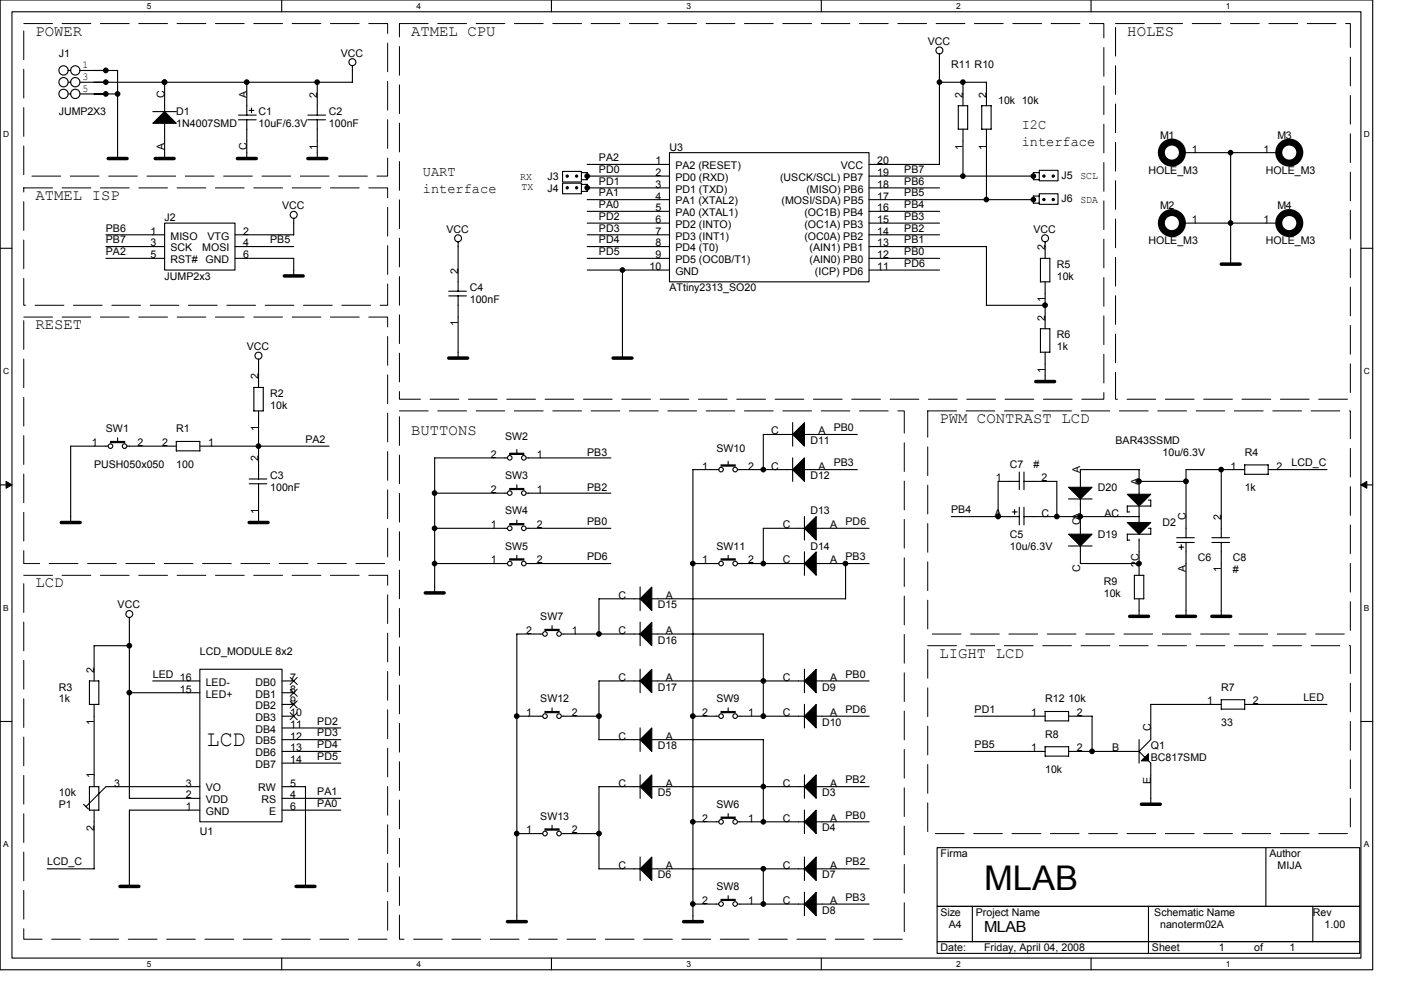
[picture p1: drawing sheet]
<svg xmlns="http://www.w3.org/2000/svg" width="297mm" height="210mm" viewBox="0 0 297 210" stroke-linecap="round" stroke-linejoin="round" font-family="sans-serif">
<path d="M0 0h291v205.6h-291zM2.5 2.5h286v200.6h-286z" fill="none" stroke="#000" stroke-width=".23"/>
<g fill="#fff">
<path d="M31.1 .3h1v1.9h-1z"/>
<path d="M31.1 203.4h1v2h-1z"/>
</g>
<path d="M59.7 0v2.5M59.7 203.1v2.5" fill="none" stroke="#000" stroke-width=".23"/>
<g fill="#fff">
<path d="M88.3 .3h1v1.9h-1z"/>
<path d="M88.3 203.4h1v2h-1z"/>
</g>
<path d="M116.9 0v2.5M116.9 203.1v2.5" fill="none" stroke="#000" stroke-width=".23"/>
<g fill="#fff">
<path d="M145.5 .3h1v1.9h-1z"/>
<path d="M145.5 203.4h1v2h-1z"/>
</g>
<path d="M174.1 0v2.5M174.1 203.1v2.5" fill="none" stroke="#000" stroke-width=".23"/>
<g fill="#fff">
<path d="M202.7 .3h1v1.9h-1z"/>
<path d="M202.7 203.4h1v2h-1z"/>
</g>
<path d="M231.3 0v2.5M231.3 203.1v2.5" fill="none" stroke="#000" stroke-width=".23"/>
<g fill="#fff">
<path d="M259.9 .3h1v1.9h-1z"/>
<path d="M259.9 203.4h1v2h-1z"/>
<path d="M.7 27.6h1.3v1.9h-1.3z"/>
<path d="M289.2 27.6h1.3v1.9h-1.3z"/>
<path d="M.7 77.7h1.3v2h-1.3z"/>
<path d="M289.2 77.7h1.3v2h-1.3z"/>
</g>
<path d="M0 52.6h2.5M288.5 52.6h2.5" fill="none" stroke="#000" stroke-width=".23"/>
<g fill="#fff">
<path d="M.7 127.9h1.2v2h-1.2z"/>
<path d="M289.2 127.9h1.2v2h-1.2z"/>
</g>
<path d="M0 102.8h2.5M288.5 102.8h2.5" fill="none" stroke="#000" stroke-width=".23"/>
<path d="M1.3 102.1l1.2 .7-1.2 .7zM288.5 102.8l1.3-.7v1.4z" fill="#000" stroke="#000" stroke-width=".21"/>
<g fill="#fff">
<path d="M.7 178h1.2v2h-1.2z"/>
<path d="M289.2 178h1.2v2h-1.2z"/>
</g>
<g fill="none" stroke="#000" stroke-width=".23">
<path d="M14.5 14.9h.5M14.5 17.4h.5M14.5 19.9h.5M17 14.9h8M17 19.9h8M24.9 14.9v18.7M34.9 17.4v6.3M52.3 17.4v7M67.3 17.4v7M74.7 13.9v3.6l-57.7-.1M199.2 11.5v23.4h-14.9M199.2 17.4h10l-.1 5"/>
<path d="M204.2 17.4v5M32.4 23.7h5M34.9 26.1v7.5M50.6 24.4h3.7M50.6 25.4h3.7M52.3 25.4v8.2M52.8 23.4h1M53.3 22.9v1M65.3 24.4h3.7M65.3 25.4h3.7M67.3 25.4v8.2M119.3 36.3h4v2.3h-4z"/>
<path d="M119.3 38.8h4v2.3h-4zM123.3 36.6h1.2v1.5h-1.2M123.3 39.1h1.2v1.5h-1.2M124.5 39.8h17.4M124.5 37.3h.1M124.5 39.8h.1M124.5 34.9h17.4M124.5 37.3h17.4M141.9 32.4h42.4v27.4h-42.4zM184.3 37.3h34.8M184.3 39.8h14.9M204.2 27.4v10"/>
<path d="M205.2 22.4v5h-2v-5h2M209.1 27.4v15M210.1 22.4v5h-2v-5h2M219.1 37.3h.1M220.3 36.1h4v2.2h-4zM220.4 36.6h-1.3v1.5h1.3M250.7 32.4h20.4M260.9 32.4v23.6M22.5 49.8h12.4M22.5 52.3h12.4M22.5 54.8h12.4M34.9 47.3h14.9v10h-14.9z"/>
<path d="M49.8 54.8h12.5v3.7M49.8 49.8h12.5M49.8 52.3h12.5M62.3 46.3v3.5M97.1 51.3v10.4M124.5 49.8h17.4M124.5 52.3h17.4M124.5 54.8h17.4M124.5 47.3h17.4M124.5 42.3h17.4M124.5 44.8h17.4M124.5 57.3h17.4"/>
<path d="M132 57.3v18.6M184.3 49.8h14.9M184.3 52.3h24.9l-.1 12.4M184.3 54.8h14.9M184.3 47.3h14.9M184.3 42.3h34.8M184.3 44.8h14.9M184.3 57.3h14.9M219.1 42.3h.1M220.3 41.1h4v2.2h-4zM220.4 41.6h-1.3v1.5h1.3M220.6 54.8h2v5h-2"/>
<path d="M220.6 54.8v5M221.6 51.3v3.5M221.6 59.8v9.9M250.7 47.3h20.4M54.8 76.2v5.9M95.1 62.7h3.8M95.1 61.7h3.8M97.1 62.7v13.2M209.1 64.7h12.5M220.6 69.7h2v5h-2M220.6 69.7v5M221.6 74.7v6.2"/>
<path d="M22.9 94.6h-7.9v16.2M24.9 92.8v.8M26.9 94.6h10.5M37.4 95.6v-2h5v2M37.4 95.6h5M42.4 94.6h27.4M54.8 87.1v14.5M55.8 82.1v5h-2v-5h2M107.6 97.1h-15.4v28.6M109.6 95.3v.8M111.6 97.1h17.9M152.4 99.6h-5.5v95.8"/>
<path d="M154.4 97.8v.8M156.4 99.6h11.7M168.1 89.6v5M168.1 97.1v5M168.1 92.1h-6.3v7.5M170.5 99.6h11.3M170.5 92.1h11.3M241.5 99.6v5.2M241.5 99.6h-12.4v3.7M258.9 99.6v14.4M263.9 98.6h5M263.9 99.6h-12.4v14.4"/>
<path d="M263.9 98.6v2h5v-2M268.9 99.6h12.4M52.8 102.6h3.8M52.8 101.6h3.8M54.8 102.6v8.2M92.2 104.6h15.4M92.2 112h15.4M92.2 119.5h15.4M109.6 102.8v.8M109.6 110.3v.7M109.6 117.7v.8M111.6 104.6h17.9"/>
<path d="M111.6 112h17.9M111.6 119.5h17.9M146.9 119.5h5.5M154.4 117.7v.8M156.4 119.5h14.2M170.6 112h-8.8v7.5M170.6 109.5v5M170.6 117v5M173 112h11.3M173 119.5h11.3M179.3 119.5v7.5M201.7 109.5h14.4"/>
<path d="M214.6 108.5h1M215.1 108v1.1M216.1 100.1v3.7M216.1 107.5v3.8M216.1 102.1h-4.5v7.5M217.1 102.1h7M217.1 100.1v3.7M217.1 107.5v3.8M217.1 109.5h24.4M224.1 102.1v7.5M226.5 105.8h5M226.5 115.8h5"/>
<path d="M229.1 105.8v7.5M229.1 115.8v3.7h12.4M239 113.2v1.3h.5M241.5 107.3v3.5M241.5 114.3v7.7M241.5 102.1h10M243.5 106h.5M243.5 112h.5v1.3h-5M244 106v1.3h-5v1.3l.5-.1M249.5 115h3.7M249.5 114h3.7M250 116h1"/>
<path d="M250.5 115.5v1M251.5 115v15.7M256.9 115h3.8M256.9 114h3.8M258.9 115v15.7M27.4 130.9v38.4M27.4 136.9h-7.4v7.5M115.1 134.4h-5.5v61M117 132.7v.7M119 134.4h16.7M135.7 124.4v5.1M135.7 131.9v5"/>
<path d="M135.7 127h-8.7v7.5M138.2 127h41.1M138.2 134.4h23.7M161.8 134.4v17.5M240.5 122h2v5h-2M240.5 122v5M241.5 127v3.7M0 153h2.5M18.9 144.4h2.1M19 144.4v5M20 149.4v17.4M21 144.4v5h-2.1"/>
<path d="M27.4 146.9h15M32.4 144.4h10M42.4 141.9h17.4v32.3h-17.4zM59.8 144.4h2.5M59.8 151.8h2.5M59.8 146.9h2.5M59.8 149.4h2.5M59.8 154.3h12.5M59.8 156.8h12.5M59.8 159.3h12.5M109.6 151.8h5.5M117 150.1v.8"/>
<path d="M119 151.8h8M135.7 141.9v5M135.7 154.3v5M135.7 144.4h-8.7v12.4h8.7M138.2 144.4h32.4M138.2 156.8h23.7M146.9 151.8h5.5M154.4 150.1v.8M156.4 151.8h14.2M161.8 156.8v17.5M170.6 141.9v5M170.6 149.3v5"/>
<path d="M173 144.4h11.3M173 151.8h11.3M206.6 151.8h15M206.6 159.3h15M221.6 150.9h5v1.9M221.6 158.3h5v2M221.6 150.8v2h5M221.6 158.3v2h5M226.6 151.8h5M226.6 159.3h14.9M231.5 151.8v7.5M241.5 156.8v5"/>
<path d="M258.9 148.3h5v2h-5zM258.9 149.4h-14.9v7.4l-2.5 2.5 1.3 1.3M263.9 149.4h17.4M288.5 153h2.5M17.7 170.5l1 1M18.9 166.8h2.1v5h-2.1M19 166.8v5M20 171.8v12.4M27.4 169.3h15M42.4 171.8h-15v16.2M42.4 166.8h-19.9l-4.3 4.2M59.8 166.8h5v21.2"/>
<path d="M59.8 171.8h12.5M59.8 169.3h12.5M59.8 161.8h12.5M109.6 176.7h5.5M117 175v.7M119 176.7h8M135.7 164.3v5M135.7 166.8h-8.7v17.4M138.2 166.8h32.4M146.9 174.2h5.5M154.4 172.5v.7M156.4 174.2h14.2"/>
<path d="M170.6 164.3v5M170.6 171.7v5M173 174.2h11.3M173 166.8h11.3M198.7 179.7h89.6v12.5h-89.6zM243.5 161.3l.5 .5v8.7M268.4 179.7v12.5M10 184.2h10M127 184.2h8.7M135.7 181.7v5M138.2 184.2h32.4M146.9 191.7h5.5"/>
<path d="M154.4 189.9v.8M156.4 191.7h14.2M161.8 184.2v7.5M170.6 181.7v5M170.6 189.2v5M173 191.7h11.3M173 184.2h11.3M198.7 192.2h89.6v7.4h-89.6zM198.7 199.6h89.6v2.5h-89.6zM206.2 192.2v7.5M243.5 192.2v10M278.3 192.2v7.5"/>
<circle cx="13.5" cy="19.9" r=".99"/>
<circle cx="13.5" cy="17.4" r=".99"/>
<circle cx="13.5" cy="14.9" r=".99"/>
<circle cx="16" cy="19.9" r=".99"/>
<circle cx="16" cy="17.4" r=".99"/>
<circle cx="16" cy="14.9" r=".99"/>
<circle cx="74.7" cy="13.2" r=".74"/>
<circle cx="199.2" cy="10.7" r=".74"/>
<circle cx="62.3" cy="45.5" r=".74"/>
<circle cx="97.1" cy="50.5" r=".74"/>
<circle cx="221.6" cy="50.5" r=".74"/>
<circle cx="54.8" cy="75.4" r=".74"/>
<circle cx="23.4" cy="94.6" r=".49"/>
<circle cx="26.4" cy="94.6" r=".49"/>
<circle cx="108.1" cy="97.1" r=".49"/>
<circle cx="111.1" cy="97.1" r=".49"/>
<circle cx="152.9" cy="99.6" r=".49"/>
<circle cx="155.9" cy="99.6" r=".49"/>
<circle cx="108.1" cy="104.5" r=".49"/>
<circle cx="108.1" cy="112" r=".49"/>
<circle cx="108.1" cy="119.5" r=".49"/>
<circle cx="111.1" cy="104.5" r=".49"/>
<circle cx="111.1" cy="112" r=".49"/>
<circle cx="111.1" cy="119.5" r=".49"/>
<circle cx="152.9" cy="119.5" r=".49"/>
<circle cx="155.9" cy="119.5" r=".49"/>
<circle cx="27.4" cy="130.2" r=".73"/>
<circle cx="115.5" cy="134.4" r=".49"/>
<circle cx="118.5" cy="134.4" r=".49"/>
<circle cx="115.5" cy="151.8" r=".49"/>
<circle cx="118.5" cy="151.8" r=".49"/>
<circle cx="152.9" cy="151.8" r=".49"/>
<circle cx="155.9" cy="151.8" r=".49"/>
<circle cx="115.5" cy="176.7" r=".49"/>
<circle cx="118.5" cy="176.7" r=".49"/>
<circle cx="152.9" cy="174.2" r=".49"/>
<circle cx="155.9" cy="174.2" r=".49"/>
<circle cx="152.9" cy="191.7" r=".49"/>
<circle cx="155.9" cy="191.7" r=".49"/>
</g>
<path d="M5 5h77.2v32.3h-77.2v-32.3M84.7 5h149.3v79.6h-149.3v-79.6M236.5 5h49.8v79.6h-49.8v-79.6M5 39.8h77.2v24.9h-77.2v-24.9M5 67.2h77.2v52.3h-77.2v-52.3M84.7 87.1h107v112h-107v-112M196.7 87.1h89.6v47.3h-89.6v-47.3M5 122h77.2v77.1h-77.2v-77.1M196.7 136.9h89.6v39.8h-89.6v-39.8" fill="none" stroke="#000" stroke-width=".21" stroke-dasharray="6.1 2"/>
<g fill="none" stroke="#000" stroke-width=".74">
<path d="M22.9 33.6h4M32.9 33.6h4M50.3 33.6h4M65.3 33.6h4M60.3 58.5h4M258.9 56h4M95.1 75.9h4M130 75.9h4M219.6 80.9h4M13 110.8h4M52.8 110.8h4M90.2 125.7h4"/>
<path d="M239.5 130.7h4M249.5 130.7h4M256.9 130.7h4M242 170.5h4M25.4 187.9h4M62.8 187.9h4M107.6 195.4h4M144.9 195.4h4"/>
</g>
<g fill="#000" stroke="#000" stroke-width=".23">
<path d="M32.4 26.1l2.5-2.4 2.5 2.4z" fill-rule="evenodd"/>
<path d="M23.4 93.6h3v.3h-3z" fill-rule="evenodd"/>
<path d="M108.1 96.1h3v.3h-3z" fill-rule="evenodd"/>
<path d="M152.9 98.6h3v.2h-3z" fill-rule="evenodd"/>
<path d="M168.1 92.1l2.5-2.5v5z" fill-rule="evenodd"/>
<path d="M108.1 103.6h3v.2h-3z" fill-rule="evenodd"/>
<path d="M108.1 111h3v.3h-3z" fill-rule="evenodd"/>
<path d="M108.1 118.5h3v.2h-3z" fill-rule="evenodd"/>
<path d="M152.9 118.5h3v.2h-3z" fill-rule="evenodd"/>
<path d="M168.1 99.6l2.5-2.5v5z" fill-rule="evenodd"/>
<path d="M170.6 112l2.5-2.5v5z" fill-rule="evenodd"/>
<path d="M226.6 103.3h4.9l-2.4 2.5z" fill-rule="evenodd"/>
<path d="M226.6 113.3h4.9l-2.4 2.5z" fill-rule="evenodd"/>
<path d="M239 104.8h5l-2.5 2.5z" fill-rule="evenodd"/>
<path d="M239 110.8h5l-2.5 2.5z" fill-rule="evenodd"/>
<path d="M115.5 133.4h3v.3h-3z" fill-rule="evenodd"/>
<path d="M138.2 124.5v5l-2.5-2.5z" fill-rule="evenodd"/>
<path d="M138.2 131.9v5l-2.5-2.5z" fill-rule="evenodd"/>
<path d="M170.6 119.5l2.5-2.5v5z" fill-rule="evenodd"/>
<path d="M115.5 150.9h3v.2h-3z" fill-rule="evenodd"/>
<path d="M138.2 141.9v5l-2.5-2.5z" fill-rule="evenodd"/>
<path d="M138.2 154.3v5l-2.5-2.5z" fill-rule="evenodd"/>
<path d="M152.9 150.9h3v.2h-3z" fill-rule="evenodd"/>
<path d="M170.6 144.4l2.5-2.5v5z" fill-rule="evenodd"/>
<path d="M173.1 149.4v4.9l-2.5-2.5z" fill-rule="evenodd"/>
<path d="M115.5 175.7h3v.3h-3z" fill-rule="evenodd"/>
<path d="M138.2 164.3v5l-2.5-2.5z" fill-rule="evenodd"/>
<path d="M152.9 173.2h3v.3h-3z" fill-rule="evenodd"/>
<path d="M170.6 166.8l2.5-2.5v5z" fill-rule="evenodd"/>
<path d="M170.6 174.2l2.5-2.4v4.9z" fill-rule="evenodd"/>
<path d="M243.5 159.8v1.5h-1.5z" fill-rule="evenodd"/>
<path d="M138.2 181.7v5l-2.5-2.5z" fill-rule="evenodd"/>
<path d="M152.9 190.7h3v.2h-3z" fill-rule="evenodd"/>
<path d="M173.1 181.7v5l-2.5-2.5z" fill-rule="evenodd"/>
<path d="M170.6 191.7l2.5-2.5v5z" fill-rule="evenodd"/>
<circle cx="22.4" cy="14.9" r=".49"/>
<circle cx="22.4" cy="19.9" r=".49"/>
<circle cx="22.4" cy="17.4" r=".49"/>
<circle cx="24.9" cy="19.9" r=".49"/>
<circle cx="34.9" cy="17.4" r=".49"/>
<circle cx="52.3" cy="17.4" r=".49"/>
<circle cx="67.2" cy="17.4" r=".49"/>
<circle cx="199.2" cy="17.4" r=".49"/>
<circle cx="204.1" cy="17.4" r=".49"/>
<circle cx="120.3" cy="39.8" r=".24"/>
<circle cx="120.3" cy="37.3" r=".23"/>
<circle cx="122.3" cy="39.8" r=".24"/>
<circle cx="122.3" cy="37.3" r=".23"/>
<circle cx="124.5" cy="39.8" r=".49"/>
<circle cx="124.5" cy="37.3" r=".49"/>
<circle cx="204.1" cy="37.3" r=".49"/>
<circle cx="219.1" cy="37.3" r=".49"/>
<circle cx="221.3" cy="37.3" r=".24"/>
<circle cx="223.3" cy="37.3" r=".24"/>
<circle cx="260.9" cy="32.4" r=".49"/>
<circle cx="132" cy="57.3" r=".49"/>
<circle cx="209.1" cy="42.3" r=".49"/>
<circle cx="219.1" cy="42.3" r=".49"/>
<circle cx="221.3" cy="42.3" r=".24"/>
<circle cx="223.3" cy="42.3" r=".24"/>
<circle cx="260.9" cy="47.3" r=".49"/>
<circle cx="221.6" cy="64.7" r=".49"/>
<circle cx="54.8" cy="94.6" r=".49"/>
<circle cx="161.8" cy="99.6" r=".49"/>
<circle cx="258.9" cy="99.6" r=".49"/>
<circle cx="92.1" cy="104.5" r=".49"/>
<circle cx="92.1" cy="112" r=".49"/>
<circle cx="92.1" cy="119.5" r=".49"/>
<circle cx="146.9" cy="119.5" r=".49"/>
<circle cx="161.8" cy="119.5" r=".49"/>
<circle cx="179.3" cy="119.5" r=".49"/>
<circle cx="211.6" cy="109.5" r=".49"/>
<circle cx="224.1" cy="109.5" r=".49"/>
<circle cx="229" cy="109.5" r=".49"/>
<circle cx="241.5" cy="102.1" r=".49"/>
<circle cx="241.5" cy="119.5" r=".49"/>
<circle cx="251.4" cy="102.1" r=".5"/>
<circle cx="27.4" cy="136.9" r=".49"/>
<circle cx="127" cy="134.4" r=".49"/>
<circle cx="27.4" cy="146.9" r=".49"/>
<circle cx="109.5" cy="151.8" r=".49"/>
<circle cx="127" cy="151.8" r=".5"/>
<circle cx="146.9" cy="151.8" r=".49"/>
<circle cx="161.8" cy="151.8" r=".49"/>
<circle cx="161.8" cy="144.4" r=".49"/>
<circle cx="231.5" cy="159.3" r=".49"/>
<circle cx="109.5" cy="176.7" r=".49"/>
<circle cx="127" cy="176.7" r=".5"/>
<circle cx="146.9" cy="174.2" r=".49"/>
<circle cx="161.8" cy="166.8" r=".49"/>
<circle cx="161.8" cy="174.2" r=".49"/>
<circle cx="146.9" cy="191.7" r=".49"/>
<circle cx="161.8" cy="184.2" r=".49"/>
<circle cx="161.8" cy="191.7" r=".49"/>
</g>
<path d="M61.5 143.6l1.5 1.5M61.5 146.1l1.5 1.5M61.5 148.6l1.5 1.5M61.5 151.1l1.5 1.5M63 143.6l-1.5 1.5M63 146.1l-1.5 1.5M63 148.6l-1.5 1.5M63 151.1l-1.5 1.5" fill="none" stroke="#000" stroke-width=".21"/>
<g fill="none" stroke="#000" stroke-width="1.5">
<circle cx="248.5" cy="32.4" r="2.23"/>
<circle cx="273.4" cy="32.4" r="2.23"/>
<circle cx="248.5" cy="47.3" r="2.23"/>
<circle cx="273.4" cy="47.3" r="2.23"/>
</g>
<text font-size="7.2" x="208.6" y="188.8">MLAB</text>
<text font-size="4.7" x="43.9" y="158.1">LCD</text>
<g font-size="3.2">
<text x="7.5" y="7.6">POWER</text>
<text x="87.2" y="7.6">ATMEL CPU</text>
<text x="239" y="7.6">HOLES</text>
<text x="7.5" y="42.4">ATMEL ISP</text>
<text x="7.5" y="69.8">RESET</text>
<text x="199.2" y="89.7">PWM CONTRAST LCD</text>
<text x="87.2" y="92.2">BUTTONS</text>
<text x="7.5" y="124.5">LCD</text>
<text x="199.2" y="139.5">LIGHT LCD</text>
<text x="208.6" y="197.6">MLAB</text>
</g>
<g font-size="3">
<text x="216.6" y="27.3">I2C</text>
<text x="216.6" y="31.1">interface</text>
<text x="89.7" y="37.2">UART</text>
<text x="89.7" y="41">interface</text>
</g>
<g font-size="2.2">
<text x="196.7" y="9.5">VCC</text>
<text x="12.5" y="12">J1</text>
<text x="17.5" y="14.5">1</text>
<text x="17.5" y="17">3</text>
<text x="72.2" y="12">VCC</text>
<text x="201.7" y="14.5">R11 R10</text>
<text x="17.5" y="19.5">5</text>
<text x="34.9" y="20.7" transform="rotate(-90 34.9 20.7)">C</text>
<text x="52.3" y="20.7" transform="rotate(-90 52.3 20.7)">A</text>
<text x="67.2" y="20.7" transform="rotate(-90 67.2 20.7)">2</text>
<text x="204.1" y="20.7" transform="rotate(-90 204.1 20.7)">2</text>
<text x="209.1" y="20.7" transform="rotate(-90 209.1 20.7)">2</text>
<text x="211.6" y="21.9">10k 10k</text>
<text x="12.5" y="24.4">JUMP2X3</text>
<text x="37.4" y="24.4">D1</text>
<text x="37.4" y="26.9">1N4007SMD</text>
<text x="54.8" y="24.4">C1</text>
<text x="54.8" y="26.9">10uF/6.3V</text>
<text x="69.7" y="24.4">C2</text>
<text x="69.7" y="26.9">100nF</text>
<text x="246" y="29.4">M1</text>
<text x="270.9" y="29.4">M3</text>
<text x="34.9" y="31.7" transform="rotate(-90 34.9 31.7)">A</text>
<text x="52.3" y="31.7" transform="rotate(-90 52.3 31.7)">C</text>
<text x="67.2" y="31.7" transform="rotate(-90 67.2 31.7)">1</text>
<text x="127" y="34.1">PA2</text>
<text x="139" y="34.8">1</text>
<text x="141.9" y="31.9">U3</text>
<text x="143.2" y="35.9">PA2 (RESET)</text>
<text x="178.2" y="35.9">VCC</text>
<text x="186" y="34.8">20</text>
<text x="204.1" y="31.7" transform="rotate(-90 204.1 31.7)">1</text>
<text x="209.1" y="31.7" transform="rotate(-90 209.1 31.7)">1</text>
<text x="252.7" y="32.3">1</text>
<text x="267.9" y="32.3">1</text>
<text x="110.3" y="38.1">RX</text>
<text x="110.6" y="40.4">TX</text>
<text x="116.1" y="38.1">J3</text>
<text x="116.1" y="40.6">J4</text>
<text x="127" y="41.6">PA1</text>
<text x="127" y="39.1">PD1</text>
<text x="127" y="36.6">PD0</text>
<text x="139" y="37.3">2</text>
<text x="139" y="39.8">3</text>
<text x="143.2" y="38.4">PD0 (RXD)</text>
<text x="143.2" y="40.9">PD1 (TXD)</text>
<text x="165.4" y="38.4">(USCK/SCL) PB7</text>
<text x="171" y="40.9">(MISO) PB6</text>
<text x="186" y="39.8">18</text>
<text x="186" y="37.3">19</text>
<text x="191.7" y="39.1">PB6</text>
<text x="191.7" y="36.6">PB7</text>
<text x="191.7" y="41.6">PB5</text>
<text x="225.1" y="37.9">J5</text>
<text x="229.1" y="37.9">SCL</text>
<text x="243.5" y="36.9">HOLE_M3</text>
<text x="268.4" y="36.9">HOLE_M3</text>
<text x="34.9" y="46.8">J2</text>
<text x="59.8" y="44.4">VCC</text>
<text x="127" y="44.1">PA0</text>
<text x="127" y="46.6">PD2</text>
<text x="139" y="42.3">4</text>
<text x="139" y="44.8">5</text>
<text x="139" y="47.3">6</text>
<text x="143.2" y="43.3">PA1 (XTAL2)</text>
<text x="143.2" y="45.8">PA0 (XTAL1)</text>
<text x="165.7" y="43.3">(MOSI/SDA) PB5</text>
<text x="170.5" y="45.8">(OC1B) PB4</text>
<text x="186" y="47.3">15</text>
<text x="186" y="44.8">16</text>
<text x="186" y="42.3">17</text>
<text x="191.7" y="44.1">PB4</text>
<text x="191.7" y="46.6">PB3</text>
<text x="225.1" y="42.9">J6</text>
<text x="229.1" y="43.1">SDA</text>
<text x="246" y="44.4">M2</text>
<text x="252.7" y="47.3">1</text>
<text x="267.9" y="47.3">1</text>
<text x="270.9" y="44.4">M4</text>
<text x="22.5" y="49.1">PB6</text>
<text x="22.5" y="51.6">PB7</text>
<text x="31.9" y="49.8">1</text>
<text x="31.9" y="52.3">3</text>
<text x="36.1" y="50.8">MISO</text>
<text x="36.1" y="53.3">SCK</text>
<text x="42.9" y="53.3">MOSI</text>
<text x="44" y="50.8">VTG</text>
<text x="51.6" y="49.8">2</text>
<text x="51.6" y="52.3">4</text>
<text x="57.3" y="51.6">PB5</text>
<text x="94.6" y="49.3">VCC</text>
<text x="127" y="49.1">PD3</text>
<text x="127" y="51.6">PD4</text>
<text x="139" y="49.8">7</text>
<text x="139" y="52.3">8</text>
<text x="143.2" y="48.3">PD2 (INTO)</text>
<text x="143.2" y="50.8">PD3 (INT1)</text>
<text x="143.2" y="53.3">PD4 (T0)</text>
<text x="170.5" y="50.8">(OC0A) PB2</text>
<text x="170.5" y="48.3">(OC1A) PB3</text>
<text x="171.7" y="53.3">(AIN1) PB1</text>
<text x="186" y="52.3">13</text>
<text x="186" y="49.8">14</text>
<text x="191.7" y="49.1">PB2</text>
<text x="191.7" y="51.6">PB1</text>
<text x="219.1" y="49.3">VCC</text>
<text x="221.6" y="53" transform="rotate(-90 221.6 53)">2</text>
<text x="243.5" y="51.8">HOLE_M3</text>
<text x="268.4" y="51.8">HOLE_M3</text>
<text x="22.5" y="54.1">PA2</text>
<text x="31.9" y="54.8">5</text>
<text x="34.9" y="59.3">JUMP2x3</text>
<text x="36.1" y="55.8">RST#</text>
<text x="43.6" y="55.8">GND</text>
<text x="51.6" y="54.8">6</text>
<text x="97.1" y="58" transform="rotate(-90 97.1 58)">2</text>
<text x="127" y="54.1">PD5</text>
<text x="137.7" y="57.2">10</text>
<text x="139" y="54.8">9</text>
<text x="143.2" y="55.8">PD5 (OC0B/T1)</text>
<text x="143.2" y="58.3">GND</text>
<text x="171.7" y="55.8">(AIN0) PB0</text>
<text x="172.8" y="58.3">(ICP) PD6</text>
<text x="186" y="57.2">11</text>
<text x="186" y="54.8">12</text>
<text x="191.7" y="54.1">PB0</text>
<text x="191.7" y="56.6">PD6</text>
<text x="224.1" y="56.8">R5</text>
<text x="224.1" y="59.3">10k</text>
<text x="99.6" y="61.8">C4</text>
<text x="99.6" y="64.3">100nF</text>
<text x="141.9" y="61.8">ATtiny2313_SO20</text>
<text x="221.6" y="64.1" transform="rotate(-90 221.6 64.1)">1</text>
<text x="97.1" y="69.1" transform="rotate(-90 97.1 69.1)">1</text>
<text x="221.6" y="68" transform="rotate(-90 221.6 68)">2</text>
<text x="224.1" y="71.7">R6</text>
<text x="52.3" y="74.2">VCC</text>
<text x="224.1" y="74.2">1k</text>
<text x="54.8" y="80.4" transform="rotate(-90 54.8 80.4)">2</text>
<text x="221.6" y="79" transform="rotate(-90 221.6 79)">1</text>
<text x="57.3" y="84.2">R2</text>
<text x="57.3" y="86.7">10k</text>
<text x="19.5" y="94.6">1</text>
<text x="22.5" y="91.7">SW1</text>
<text x="29.2" y="94.6">2</text>
<text x="34.4" y="94.6">2</text>
<text x="37.4" y="91.7">R1</text>
<text x="44.1" y="94.6">1</text>
<text x="54.8" y="91.5" transform="rotate(-90 54.8 91.5)">1</text>
<text x="64.8" y="93.9">PA2</text>
<text x="107.1" y="93.4">SW2</text>
<text x="151.9" y="95.9">SW10</text>
<text x="163.5" y="92.1">C</text>
<text x="171.8" y="94.1">D11</text>
<text x="173.5" y="92.1">A</text>
<text x="176.8" y="91.4">PB0</text>
<text x="236.5" y="94.1">BAR43SSMD</text>
<text x="20" y="99.1">PUSH050x050</text>
<text x="37.4" y="99.1">100</text>
<text x="54.8" y="97.8" transform="rotate(-90 54.8 97.8)">2</text>
<text x="57.3" y="101.6">C3</text>
<text x="104.1" y="97.1">2</text>
<text x="107.1" y="101.6">SW3</text>
<text x="113.8" y="97.1">1</text>
<text x="124.5" y="96.6">PB3</text>
<text x="148.9" y="99.5">1</text>
<text x="158.6" y="99.5">2</text>
<text x="163.5" y="99.5">C</text>
<text x="171.8" y="101.6">D12</text>
<text x="173.5" y="99.5">A</text>
<text x="176.8" y="98.9">PB3</text>
<text x="214.1" y="99.1">C7</text>
<text x="219.1" y="99.1">#</text>
<text x="229" y="100.3" transform="rotate(-90 229 100.3)">A</text>
<text x="246.5" y="96.6">10u/6.3V</text>
<text x="260.9" y="99.5">1</text>
<text x="263.9" y="96.6">R4</text>
<text x="270.6" y="99.5">2</text>
<text x="273.9" y="98.9">LCD_C</text>
<text x="57.3" y="104.1">100nF</text>
<text x="104.1" y="104.5">2</text>
<text x="113.8" y="104.5">1</text>
<text x="124.5" y="104.1">PB2</text>
<text x="211.1" y="102">1</text>
<text x="220.8" y="102">2</text>
<text x="232.8" y="104.1">D20</text>
<text x="241.5" y="102.8" transform="rotate(-90 241.5 102.8)">A</text>
<text x="263.9" y="104.1">1k</text>
<text x="54.8" y="108.9" transform="rotate(-90 54.8 108.9)">1</text>
<text x="104.1" y="112">1</text>
<text x="107.1" y="109.1">SW4</text>
<text x="113.8" y="112">2</text>
<text x="124.5" y="111.3">PB0</text>
<text x="165.9" y="112">C</text>
<text x="171.8" y="109.1">D13</text>
<text x="176" y="112">A</text>
<text x="179.3" y="111.3">PD6</text>
<text x="201.7" y="108.8">PB4</text>
<text x="210.9" y="109.5">A</text>
<text x="220.8" y="109.5">C</text>
<text x="229" y="111.4" transform="rotate(-90 229 111.4)">CA</text>
<text x="234.1" y="109.5">AC</text>
<text x="246.5" y="111.6">D2</text>
<text x="251.4" y="110.3" transform="rotate(-90 251.4 110.3)">C</text>
<text x="258.9" y="110.3" transform="rotate(-90 258.9 110.3)">2</text>
<text x="104.1" y="119.5">1</text>
<text x="107.1" y="116.5">SW5</text>
<text x="113.8" y="119.5">2</text>
<text x="124.5" y="118.8">PD6</text>
<text x="148.9" y="119.5">1</text>
<text x="151.9" y="116.5">SW11</text>
<text x="158.6" y="119.5">2</text>
<text x="165.9" y="119.5">C</text>
<text x="171.8" y="116.5">D14</text>
<text x="176" y="119.5">A</text>
<text x="179.3" y="118.8">PB3</text>
<text x="214.1" y="114">C5</text>
<text x="214.1" y="116.5">10u/6.3V</text>
<text x="232.8" y="114">D19</text>
<text x="241.5" y="118.9" transform="rotate(-90 241.5 118.9)">C</text>
<text x="254" y="119">C6</text>
<text x="261.4" y="119">C8</text>
<text x="229" y="121.3" transform="rotate(-90 229 121.3)">C</text>
<text x="234" y="124">R9</text>
<text x="241.5" y="120.2" transform="rotate(-90 241.5 120.2)">2</text>
<text x="251.4" y="121.3" transform="rotate(-90 251.4 121.3)">A</text>
<text x="258.9" y="121.3" transform="rotate(-90 258.9 121.3)">1</text>
<text x="261.4" y="121.5">#</text>
<text x="24.9" y="129">VCC</text>
<text x="114.6" y="131.5">SW7</text>
<text x="131.1" y="126.9">C</text>
<text x="139.4" y="129">D15</text>
<text x="141.2" y="126.9">A</text>
<text x="234" y="126.5">10k</text>
<text x="241.5" y="131.3" transform="rotate(-90 241.5 131.3)">1</text>
<text x="111.6" y="134.4">2</text>
<text x="121.3" y="134.4">1</text>
<text x="131.1" y="134.4">C</text>
<text x="139.4" y="136.5">D16</text>
<text x="141.2" y="134.4">A</text>
<text x="19.9" y="142.6" transform="rotate(-90 19.9 142.6)">2</text>
<text x="32.4" y="143.7">LED</text>
<text x="42.4" y="138.9">LCD_MODULE 8x2</text>
<text x="179.3" y="143.7">PB0</text>
<text x="12.5" y="146.4">R3</text>
<text x="12.5" y="148.9">1k</text>
<text x="38.1" y="146.9">15</text>
<text x="38.1" y="144.4">16</text>
<text x="43.6" y="147.9">LED+</text>
<text x="43.6" y="145.4">LED-</text>
<text x="54.2" y="145.4">DB0</text>
<text x="54.2" y="147.9">DB1</text>
<text x="61.5" y="144.4">7</text>
<text x="61.5" y="146.9">8</text>
<text x="61.5" y="149.3">9</text>
<text x="114.6" y="148.9">SW12</text>
<text x="131.1" y="144.4">C</text>
<text x="139.4" y="146.4">D17</text>
<text x="141.2" y="144.4">A</text>
<text x="151.9" y="148.9">SW9</text>
<text x="165.9" y="144.4">C</text>
<text x="174.3" y="146.4">D9</text>
<text x="176" y="144.4">A</text>
<text x="221.6" y="148.9">R12 10k</text>
<text x="255.9" y="149.3">1</text>
<text x="258.9" y="146.4">R7</text>
<text x="265.6" y="149.3">2</text>
<text x="276.3" y="148.7">LED</text>
<text x="19.9" y="153.7" transform="rotate(-90 19.9 153.7)">1</text>
<text x="54.2" y="150.4">DB2</text>
<text x="54.2" y="152.9">DB3</text>
<text x="54.2" y="155.4">DB4</text>
<text x="61.5" y="151.8">10</text>
<text x="61.5" y="154.3">11</text>
<text x="67.3" y="153.6">PD2</text>
<text x="111.6" y="151.8">1</text>
<text x="121.3" y="151.8">2</text>
<text x="148.9" y="151.8">2</text>
<text x="158.6" y="151.8">1</text>
<text x="165.9" y="151.8">C</text>
<text x="174.3" y="153.9">D10</text>
<text x="176" y="151.8">A</text>
<text x="179.3" y="151.2">PD6</text>
<text x="206.6" y="151.2">PD1</text>
<text x="218.6" y="151.8">1</text>
<text x="228.3" y="151.8">2</text>
<text x="244" y="155.1" transform="rotate(-90 244 155.1)">C</text>
<text x="258.9" y="153.9">33</text>
<text x="54.2" y="157.8">DB5</text>
<text x="54.2" y="160.3">DB6</text>
<text x="61.5" y="156.8">12</text>
<text x="61.5" y="159.3">13</text>
<text x="61.5" y="161.8">14</text>
<text x="67.3" y="161.1">PD5</text>
<text x="67.3" y="158.6">PD4</text>
<text x="67.3" y="156.1">PD3</text>
<text x="131.1" y="156.8">C</text>
<text x="139.4" y="158.9">D18</text>
<text x="141.2" y="156.8">A</text>
<text x="206.6" y="158.6">PB5</text>
<text x="218.6" y="159.3">1</text>
<text x="221.6" y="156.4">R8</text>
<text x="228.3" y="159.3">2</text>
<text x="235.8" y="159.3">B</text>
<text x="244" y="158.9">Q1</text>
<text x="244" y="161.4">BC817SMD</text>
<text x="19.9" y="165.1" transform="rotate(-90 19.9 165.1)">1</text>
<text x="24.2" y="166.8">3</text>
<text x="39.4" y="166.8">3</text>
<text x="43.6" y="167.8">VO</text>
<text x="54.2" y="162.8">DB7</text>
<text x="54.8" y="167.8">RW</text>
<text x="61.5" y="166.8">5</text>
<text x="131.1" y="166.8">C</text>
<text x="141.2" y="166.8">A</text>
<text x="165.9" y="166.8">C</text>
<text x="176" y="166.8">A</text>
<text x="179.3" y="166.1">PB2</text>
<text x="221.6" y="163.8">10k</text>
<text x="244" y="166.1" transform="rotate(-90 244 166.1)">E</text>
<text x="12.5" y="171.3">P1</text>
<text x="12.5" y="168.8">10k</text>
<text x="39.4" y="171.7">1</text>
<text x="39.4" y="169.2">2</text>
<text x="43.6" y="172.8">GND</text>
<text x="43.6" y="170.3">VDD</text>
<text x="55.4" y="170.3">RS</text>
<text x="57" y="172.8">E</text>
<text x="61.5" y="169.2">4</text>
<text x="61.5" y="171.7">6</text>
<text x="67.3" y="168.6">PA1</text>
<text x="67.3" y="171">PA0</text>
<text x="114.6" y="173.8">SW13</text>
<text x="139.4" y="168.8">D5</text>
<text x="151.9" y="171.3">SW6</text>
<text x="174.3" y="168.8">D3</text>
<text x="179.3" y="173.5">PB0</text>
<text x="19.9" y="176.1" transform="rotate(-90 19.9 176.1)">2</text>
<text x="42.4" y="177">U1</text>
<text x="111.6" y="176.7">1</text>
<text x="121.3" y="176.7">2</text>
<text x="148.9" y="174.2">2</text>
<text x="158.6" y="174.2">1</text>
<text x="165.9" y="174.2">C</text>
<text x="174.3" y="176.3">D4</text>
<text x="176" y="174.2">A</text>
<text x="10" y="183.5">LCD_C</text>
<text x="131.1" y="184.2">C</text>
<text x="141.2" y="184.2">A</text>
<text x="165.9" y="184.2">C</text>
<text x="176" y="184.2">A</text>
<text x="179.3" y="183.5">PB2</text>
<text x="199.4" y="181.8">Firma</text>
<text x="269.1" y="181.8">Author</text>
<text x="270.9" y="184.3">MIJA</text>
<text x="139.4" y="186.2">D6</text>
<text x="148.9" y="191.7">2</text>
<text x="151.9" y="188.7">SW8</text>
<text x="158.6" y="191.7">1</text>
<text x="165.9" y="191.7">C</text>
<text x="174.3" y="186.2">D7</text>
<text x="176" y="191.7">A</text>
<text x="179.3" y="191">PB3</text>
<text x="174.3" y="193.7">D8</text>
<text x="199.4" y="194.2">Size</text>
<text x="201.2" y="196.7">A4</text>
<text x="206.9" y="194.2">Project Name</text>
<text x="244.7" y="194.2">Schematic Name</text>
<text x="246" y="196.7">nanoterm02A</text>
<text x="278.3" y="194.2">Rev</text>
<text x="280.8" y="196.7">1.00</text>
<text x="199.4" y="201.7">Date:</text>
<text x="208.6" y="201.7">Friday, April 04, 2008</text>
<text x="244.2" y="201.7">Sheet</text>
<text x="258.4" y="201.7">1</text>
<text x="265.9" y="201.7">of</text>
<text x="273.4" y="201.7">1</text>
</g>
<g font-size="1.8">
<text x="31.1" y="1.8">5</text>
<text x="88.3" y="1.8">4</text>
<text x="145.5" y="1.8">3</text>
<text x="202.7" y="1.8">2</text>
<text x="259.9" y="1.8">1</text>
<text x=".7" y="29.1">D</text>
<text x="289.2" y="29.1">D</text>
<text x=".7" y="79.3">C</text>
<text x="289.2" y="79.3">C</text>
<text x=".7" y="129.5">B</text>
<text x="289.2" y="129.5">B</text>
<text x=".7" y="179.6">A</text>
<text x="289.2" y="179.6">A</text>
<text x="31.1" y="205">5</text>
<text x="88.3" y="205">4</text>
<text x="145.5" y="205">3</text>
<text x="202.7" y="205">2</text>
<text x="259.9" y="205">1</text>
</g>
</svg>
